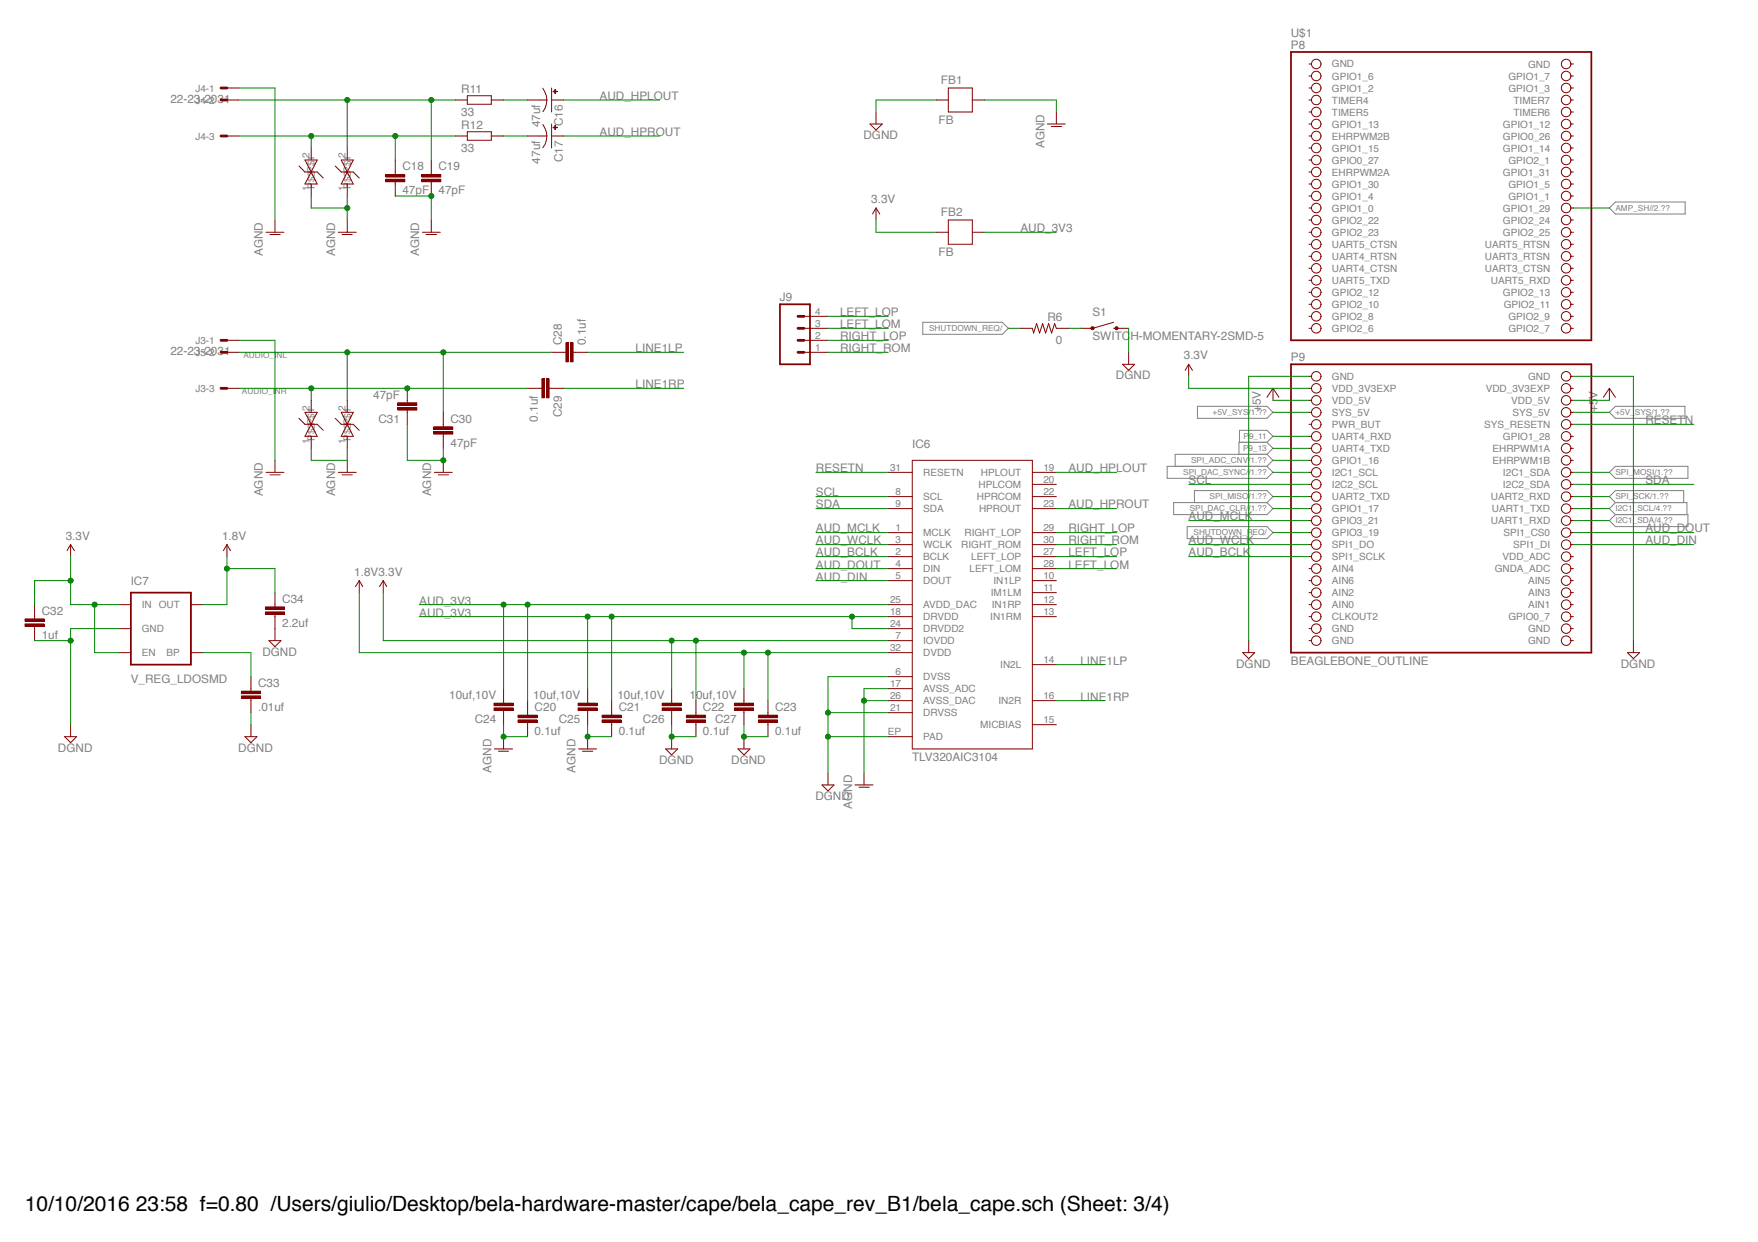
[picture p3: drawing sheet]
<svg xmlns="http://www.w3.org/2000/svg" width="297mm" height="210mm" viewBox="0 0 297 210" stroke-linecap="round" stroke-linejoin="round" font-family="sans-serif">
<g fill="none" stroke="#808080" stroke-width=".17">
<path d="M272.9 34.1h11.8v2.1h-11.8l-1-1zM155.9 54.5h13.5l1 1-1 1h-13.5zM197.2 78.8h16.9l1 1-1 1h-16.9zM202.3 68.7h11.8l1 1-1 1h-11.8zM209.4 74.8v-2.1h4.7l1 1-1 1.1M214.1 76.8l1 1-1 1M214.1 76.8h-15.5v2M214.1 74.8h-4.8v2M214.1 74.8l1 1-1 1M271.9 79.8l1-1h12.3v2h-12.3zM271.9 69.7l1-1h11.8v2h-11.8zM198.3 84.9h15.8l1 1.1-1 1h-15.8z"/>
<path d="M200.6 89h13.5l1 1-1 1h-13.5zM201.8 84.9v-2h12.3l1 1-1 1M272.9 84.9l-1-1 1-1h11.6v2M272.9 84.9h12.1v2.1M272.9 87h12.3v2h-12.3l-1-1zM272.9 84.9l-1 1.1 1 1"/>
</g>
<path d="M91.2 16.9h1.2M91.7 14.9l.6 1.3 .1 .7M92.4 16.9l-.3 1.4-.4 .6M93.2 14.9v4" fill="none" stroke="#820000" stroke-width=".17"/>
<path d="M93.7 15.1l.1 .7z" fill="#820000"/>
<path d="M93.7 15.1l.1 .7z" fill="none" stroke="#820000" stroke-width=".17"/>
<path d="M93.4 15.4l.7 .1z" fill="#820000"/>
<path d="M89.1 16.9h2.1M93.2 16.9h2M93.5 15.4l.6 .1zM91.2 23h1.2M91.7 21l.6 1.3 .1 .7M92.4 23l-.3 1.4-.4 .6M93.2 21v4" fill="none" stroke="#820000" stroke-width=".17"/>
<path d="M93.7 21.2l.1 .7z" fill="#820000"/>
<path d="M93.7 21.2l.1 .7z" fill="none" stroke="#820000" stroke-width=".17"/>
<path d="M93.4 21.5l.7 .1z" fill="#820000"/>
<g fill="none" stroke="#820000" stroke-width=".17">
<path d="M38.3 16.9h2.1M38.3 14.9h2.1M76.9 16.9h2.1M79 16.2h4v1.4h-4zM83 16.9h2.1M148 18.9v2.1M158.2 16.9h2M160.2 14.9h4.1v4h-4.1zM164.3 16.9h2M178.5 18.9v2.1M221.2 16.9h.4M221.2 10.8h.4"/>
<path d="M221.2 12.8h.4M221.2 14.9h.4M221.2 18.9h.4M265.4 16.9h.4M265.4 10.8h.4M265.4 12.8h.4M265.4 14.9h.4M265.4 18.9h.4M38.3 23h2.1M44.9 39.3h3.1M45.6 39.6h1.7M46.5 37.2v2.1"/>
<path d="M50.5 28.1l1 1h2.1l1 1M51.5 27h2.1l-2.1 4.1h2.1zM52.6 25v2M52.6 31.1v2M56.6 28.1l1.1 1h2l1 1M57.1 39.3h3.1M57.7 27h2l-2 4.1h2zM57.8 39.6h1.7M58.7 25v2M58.7 31.1v2M58.7 37.2v2.1M65.2 30.3h3.2v.4h-3.2z"/>
<path d="M65.2 29.5h3.2v.4h-3.2zM66.8 27v2.5M66.8 30.7v2.4M71.3 30.3h3.2v.4h-3.2zM71.3 29.5h3.2v.4h-3.2zM71.4 39.3h3M72 39.6h1.8M72.9 27v2.5M72.9 30.7v2.4M72.9 37.2v2.1M76.9 23h2.1M79 22.3h4v1.4h-4z"/>
<path d="M83 23h2.1M89.1 23h2.1M93.2 23h2M93.5 21.5l.6 .1zM147 21h2.1l-1.1 1zM148 35.2v2M148 35.2l.6 1M148 35.2l-.6 1M158.2 39.3h2M160.2 37.2h4.1v4.1h-4.1zM164.3 39.3h2M177 21h3"/>
<path d="M177.6 21.4h1.8M221.2 23h.4M221.2 39.3h.4M221.2 21h.4M221.2 25h.4M221.2 27h.4M221.2 29.1h.4M221.2 31.1h.4M221.2 33.1h.4M221.2 35.2h.4M221.2 37.2h.4M265.4 23h.4"/>
<path d="M265.4 39.3h.4M265.4 21h.4M265.4 25h.4M265.4 27h.4M265.4 29.1h.4M265.4 31.1h.4M265.4 33.1h.4M265.4 35.2h.4M265.4 37.2h.4M38.3 59.5h2.1M38.3 57.5h2.1M93.2 59.5h2.4"/>
<path d="M95.6 57.9h.4v3.2h-.4zM96.4 57.9h.4v3.2h-.4zM96.8 59.5h2.5M135.8 53.5h4.1M135.8 55.5h4.1M135.8 59.5h4.1M135.8 57.5h4.1M188.2 55.5h.5M188.2 54.5l-3.6 1M221.2 41.3h.4M221.2 43.3h.4M221.2 45.3h.4"/>
<path d="M221.2 47.4h.4M221.2 49.4h.4M221.2 51.4h.4M221.2 53.5h.4M221.2 55.5h.4M265.4 41.3h.4M265.4 43.3h.4M265.4 45.3h.4M265.4 47.4h.4M265.4 49.4h.4M265.4 51.4h.4M265.4 53.5h.4"/>
<path d="M265.4 55.5h.4M38.3 65.6h2.1M44.9 79.8h3.1M46.5 77.8v2M50.5 70.7l1 1h2.1l1 1M51.5 69.7h2.1l-2.1 4h2.1zM52.6 67.7v2M52.6 73.7v2.1M56.6 70.7l1.1 1h2l1 1M57.1 79.8h3.1M57.7 69.7h2l-2 4h2zM58.7 67.7v2"/>
<path d="M58.7 73.7v2.1M58.7 77.8v2M67.2 68.1h3.2v.4h-3.2zM67.2 68.9h3.2v.4h-3.2zM68.8 65.6v2.5M68.8 69.3v2.4M73.3 72.9h3.2v.5h-3.2zM73.3 72.1h3.2v.5h-3.2zM73.4 79.8h3M74.9 69.7v2.4M74.9 73.4v2.4M74.9 77.8v2"/>
<path d="M89.1 65.6h2.5M91.6 64h.4v3.2h-.4zM92.4 64h.4v3.2h-.4zM92.8 65.6h2.4M150.1 79.8h4M154.1 77.8h20.3v48.8h-20.3zM174.4 79.8h4.1M200.8 61.6l.7 1M200.8 61.6l-.5 1M200.8 61.6v2M215.1 65.6l1 1.5M215.1 65.6l-1 1.5"/>
<path d="M215.1 65.6v2.1M221.2 63.6h.4M221.2 65.6h.4M221.2 67.7h.4M221.2 69.7h.4M221.2 71.7h.4M221.2 73.7h.4M221.2 75.8h.4M221.2 77.8h.4M221.2 79.8h.4M265.4 63.6h.4M265.4 65.6h.4"/>
<path d="M265.4 67.7h.4M265.4 69.7h.4M265.4 71.7h.4M265.4 73.7h.4M265.4 75.8h.4M265.4 77.8h.4M265.4 79.8h.4M271.9 65.6l1 1.5M271.9 65.6l-1 1.5M271.9 65.6v2.1M11.9 92l.7 1.1M11.9 92l-.6 1.1"/>
<path d="M11.9 92v2.1M38.3 92l.6 1.1M38.3 92l-.5 1.1M38.3 92v2.1M45.6 80.3h1.7M57.8 80.3h1.7M60.7 98.1l.6 1M60.7 98.1l-.6 1M60.7 98.1v2.1M64.8 98.1l.5 1M64.8 98.1l-.7 1M64.8 98.1v2.1"/>
<path d="M74.1 80.3h1.7M150.1 83.9h4M150.1 86h4M150.1 90h4M150.1 92h4M150.1 94.1h4M150.1 96.1h4M150.1 98.1h4M174.4 81.9h4.1M174.4 83.9h4.1M174.4 86h4.1M174.4 90h4.1"/>
<path d="M174.4 92h4.1M174.4 94.1h4.1M174.4 96.1h4.1M174.4 98.1h4.1M221.2 81.9h.4M221.2 83.9h.4M221.2 86h.4M221.2 88h.4M221.2 90h.4M221.2 92h.4M221.2 94.1h.4M221.2 96.1h.4"/>
<path d="M221.2 98.1h.4M265.4 81.9h.4M265.4 83.9h.4M265.4 86h.4M265.4 88h.4M265.4 90h.4M265.4 92h.4M265.4 94.1h.4M265.4 96.1h.4M265.4 98.1h.4M4.2 105.4h3.2v.5h-3.2zM4.2 104.6h3.2v.4h-3.2z"/>
<path d="M5.8 102.2v2.4M5.8 105.8v2.5M20 102.2h2.1M20 106.2h2.1M20 110.3h2.1M32.3 102.2h2M32.3 110.3h2M40.8 117.6h3.2v.4h-3.2zM40.8 116.8h3.2v.4h-3.2zM42.4 114.4v2.4M42.4 118v2.4M44.9 103.4h3.2v.4h-3.2z"/>
<path d="M44.9 102.6h3.2v.4h-3.2zM45.4 108.3h2.1l-1 1zM46.5 100.2v2.4M46.5 103.8v4.5M83.5 118.8h3.2v.5h-3.2zM83.5 119.6h3.2v.5h-3.2zM85.1 116.4v2.4M89.1 118.4v2.5M97.7 118.8h3.2v.5h-3.2zM97.7 119.6h3.2v.5h-3.2zM99.3 116.4v2.4M103.3 118.4v2.5"/>
<path d="M111.9 118.8h3.2v.5h-3.2zM111.9 119.6h3.2v.5h-3.2zM113.5 116.4v2.4M117.6 118.4v2.5M124.1 118.8h3.2v.5h-3.2zM124.1 119.6h3.2v.5h-3.2zM125.7 116.4v2.4M129.8 118.4v2.5M150.1 102.2h4M150.1 104.2h4M150.1 106.2h4M150.1 108.3h4"/>
<path d="M150.1 110.3h4M150.1 114.4h4M150.1 116.4h4M150.1 118.4h4M174.4 100.2h4.1M174.4 102.2h4.1M174.4 104.2h4.1M174.4 118.4h4.1M174.4 112.3h4.1M210 110.3h2l-1 1zM211 108.3v2M221.2 100.2h.4"/>
<path d="M221.2 102.2h.4M221.2 104.2h.4M221.2 106.2h.4M221.2 108.3h.4M265.4 100.2h.4M265.4 102.2h.4M265.4 104.2h.4M265.4 106.2h.4M265.4 108.3h.4M275 110.3h2l-1 1zM276 108.3v2M10.9 124.5h2l-1 1z"/>
<path d="M11.9 122.5v2M41.4 124.5h2l-1 1zM42.4 122.5v2M83.5 126.6h3.1M84.2 127h1.7M85.1 120.1v2.4M85.1 124.5v2.1M87.5 121.7h3.2v.4h-3.2zM87.5 120.9h3.2v.4h-3.2zM89.1 122.1v2.4M97.8 126.6h3M98.4 127h1.8"/>
<path d="M99.3 120.1v2.4M99.3 124.5v2.1M101.7 121.7h3.2v.4h-3.2zM101.7 120.9h3.2v.4h-3.2zM103.3 122.1v2.4M112.5 126.6h2l-1 1zM113.5 120.1v2.4M113.5 124.5v2.1M116 121.7h3.2v.4h-3.2zM116 120.9h3.2v.4h-3.2zM117.6 122.1v2.4M124.7 126.6h2l-1 1z"/>
<path d="M125.7 120.1v2.4M125.7 124.5v2.1M128.2 121.7h3.2v.4h-3.2zM128.2 120.9h3.2v.4h-3.2zM129.8 122.1v2.4M138.9 132.7h2l-1 1zM139.9 130.6v2.1M144.5 132.7h3M145.1 133h1.8M146 130.6v2.1M150.1 124.5h4M150.1 120.4h4"/>
<path d="M174.4 122.5h4.1"/>
<circle cx="222.4" cy="14.9" r=".8"/>
<circle cx="222.4" cy="16.9" r=".8"/>
<circle cx="222.4" cy="18.9" r=".8"/>
<circle cx="222.4" cy="12.8" r=".8"/>
<circle cx="222.4" cy="10.8" r=".8"/>
<circle cx="264.6" cy="14.9" r=".8"/>
<circle cx="264.6" cy="18.9" r=".8"/>
<circle cx="264.6" cy="16.9" r=".8"/>
<circle cx="264.6" cy="12.8" r=".8"/>
<circle cx="264.6" cy="10.8" r=".8"/>
<circle cx="222.4" cy="33.1" r=".8"/>
<circle cx="222.4" cy="39.3" r=".8"/>
<circle cx="222.4" cy="35.2" r=".8"/>
<circle cx="222.4" cy="29.1" r=".8"/>
<circle cx="222.4" cy="31.1" r=".8"/>
<circle cx="222.4" cy="37.2" r=".8"/>
<circle cx="222.4" cy="23" r=".8"/>
<circle cx="222.4" cy="21" r=".8"/>
<circle cx="222.4" cy="25" r=".8"/>
<circle cx="222.4" cy="27" r=".8"/>
<circle cx="264.6" cy="33.1" r=".8"/>
<circle cx="264.6" cy="39.3" r=".8"/>
<circle cx="264.6" cy="35.2" r=".8"/>
<circle cx="264.6" cy="29.1" r=".8"/>
<circle cx="264.6" cy="31.1" r=".8"/>
<circle cx="264.6" cy="37.2" r=".8"/>
<circle cx="264.6" cy="23" r=".8"/>
<circle cx="264.6" cy="21" r=".8"/>
<circle cx="264.6" cy="25" r=".8"/>
<circle cx="264.6" cy="27" r=".8"/>
<circle cx="222.4" cy="45.3" r=".8"/>
<circle cx="222.4" cy="47.4" r=".8"/>
<circle cx="222.4" cy="51.4" r=".8"/>
<circle cx="222.4" cy="43.3" r=".8"/>
<circle cx="222.4" cy="49.4" r=".8"/>
<circle cx="222.4" cy="53.5" r=".8"/>
<circle cx="222.4" cy="55.5" r=".8"/>
<circle cx="222.4" cy="41.3" r=".8"/>
<circle cx="264.6" cy="55.5" r=".8"/>
<circle cx="264.6" cy="49.4" r=".8"/>
<circle cx="264.6" cy="53.5" r=".8"/>
<circle cx="264.6" cy="43.3" r=".8"/>
<circle cx="264.6" cy="45.3" r=".8"/>
<circle cx="264.6" cy="47.4" r=".8"/>
<circle cx="264.6" cy="51.4" r=".8"/>
<circle cx="264.6" cy="41.3" r=".8"/>
<circle cx="222.4" cy="75.8" r=".8"/>
<circle cx="222.4" cy="79.8" r=".8"/>
<circle cx="222.4" cy="65.6" r=".8"/>
<circle cx="222.4" cy="77.8" r=".8"/>
<circle cx="222.4" cy="73.7" r=".8"/>
<circle cx="222.4" cy="63.6" r=".8"/>
<circle cx="222.4" cy="67.7" r=".8"/>
<circle cx="222.4" cy="69.7" r=".8"/>
<circle cx="222.4" cy="71.7" r=".8"/>
<circle cx="264.6" cy="79.8" r=".8"/>
<circle cx="264.6" cy="65.6" r=".8"/>
<circle cx="264.6" cy="73.7" r=".8"/>
<circle cx="264.6" cy="67.7" r=".8"/>
<circle cx="264.6" cy="71.7" r=".8"/>
<circle cx="264.6" cy="75.8" r=".8"/>
<circle cx="264.6" cy="63.6" r=".8"/>
<circle cx="264.6" cy="69.7" r=".8"/>
<circle cx="264.6" cy="77.8" r=".8"/>
<circle cx="222.4" cy="81.9" r=".8"/>
<circle cx="222.4" cy="86" r=".8"/>
<circle cx="222.4" cy="83.9" r=".8"/>
<circle cx="222.4" cy="96.1" r=".8"/>
<circle cx="222.4" cy="90" r=".8"/>
<circle cx="222.4" cy="98.1" r=".8"/>
<circle cx="222.4" cy="92" r=".8"/>
<circle cx="222.4" cy="94.1" r=".8"/>
<circle cx="222.4" cy="88" r=".8"/>
<circle cx="264.6" cy="81.9" r=".8"/>
<circle cx="264.6" cy="83.9" r=".8"/>
<circle cx="264.6" cy="86" r=".8"/>
<circle cx="264.6" cy="98.1" r=".8"/>
<circle cx="264.6" cy="90" r=".8"/>
<circle cx="264.6" cy="96.1" r=".8"/>
<circle cx="264.6" cy="92" r=".8"/>
<circle cx="264.6" cy="88" r=".8"/>
<circle cx="264.6" cy="94.1" r=".8"/>
<circle cx="222.4" cy="100.2" r=".8"/>
<circle cx="222.4" cy="102.2" r=".8"/>
<circle cx="222.4" cy="106.2" r=".8"/>
<circle cx="222.4" cy="108.3" r=".8"/>
<circle cx="222.4" cy="104.2" r=".8"/>
<circle cx="264.6" cy="100.2" r=".8"/>
<circle cx="264.6" cy="102.2" r=".8"/>
<circle cx="264.6" cy="106.2" r=".8"/>
<circle cx="264.6" cy="108.3" r=".8"/>
<circle cx="264.6" cy="104.2" r=".8"/>
</g>
<g fill="none" stroke="#820000" stroke-width=".42">
<path d="M65.2 30.5h3.2M65.2 29.7h3.2M71.3 30.5h3.2M71.3 29.7h3.2M95.8 57.9v3.2M96.6 57.9v3.2M67.2 68.3h3.2M67.2 69.1h3.2M73.3 73.1h3.2M73.3 72.3h3.2M91.8 64v3.2M92.6 64v3.2"/>
<path d="M4.2 105.6h3.2M4.2 104.8h3.2M40.8 117.8h3.2M40.8 117h3.2M44.8 103.6h3.3M44.8 102.8h3.3M83.5 119h3.2M83.5 119.8h3.2M97.7 119h3.2M97.7 119.8h3.2M111.9 119h3.2M111.9 119.8h3.2"/>
<path d="M124.1 119h3.2M124.1 119.8h3.2M87.5 121.9h3.2M87.5 121.1h3.2M101.7 121.9h3.2M101.7 121.1h3.2M116 121.9h3.2M116 121.1h3.2M128.1 121.9h3.3M128.1 121.1h3.3"/>
</g>
<path d="M218.1 8.8h50.8v48.7h-50.8zM131.8 51.4h5.1v10.2h-5.1zM218.1 61.6h50.8v48.7h-50.8zM22.1 100.2h10.2v12.1h-10.2z" fill="none" stroke="#820000" stroke-width=".3"/>
<path d="M37.3 14.9h1M37.3 16.9h1M37.3 23h1M37.3 57.5h1M37.3 59.5h1M134.8 55.5h1M134.8 57.5h1M134.8 59.5h1M134.8 53.5h1M37.3 65.6h1" fill="none" stroke="#820000" stroke-width=".46"/>
<path d="M184.4 55.3h.4l.1 .2-.1 .1-.2 .1-.2-.1-.1-.1z" fill-rule="evenodd" fill="#820000"/>
<path d="M184.4 55.3h.4l.1 .2-.1 .2h-.2h-.2l-.1-.2z" fill="none" stroke="#820000" stroke-width=".17"/>
<path d="M188.5 55.3h.3l.1 .2-.1 .1-.1 .1-.2-.1z" fill-rule="evenodd" fill="#820000"/>
<path d="M172.4 55.5h2l.2 .8 .5-1.6 .6 1.6 .5-1.6 .5 1.6 .5-1.6 .5 1.6 .5-1.6 .3 .8h2.1M182.6 55.5h2M188.5 55.3h.3l.1 .2-.1 .2h-.1h-.2zM188.7 55.5h2M190.7 59.5v2.1M189.7 61.6h2l-1 1z" fill="none" stroke="#820000" stroke-width=".17"/>
<path d="M40.4 16.9h36.5M72.9 16.9v10.1" fill="none" stroke="#008100" stroke-width=".17"/>
<circle cx="72.9" cy="16.9" r=".42" fill="#008100"/>
<g fill="none" stroke="#008100" stroke-width=".17">
<path d="M58.7 16.9v8.1"/>
<circle cx="72.9" cy="16.9" r=".42"/>
</g>
<circle cx="58.7" cy="16.9" r=".42" fill="#008100"/>
<g fill="none" stroke="#008100" stroke-width=".17">
<path d="M85.1 16.9h4M95.2 16.9h16.3M85.1 23h4M95.2 23h16.3M178.5 79.8h10.2M178.5 86h10.2M146 118.4h4.1M150.1 116.4h-4.1v14.2"/>
<circle cx="58.7" cy="16.9" r=".42"/>
</g>
<circle cx="146" cy="118.4" r=".42" fill="#008100"/>
<g fill="none" stroke="#008100" stroke-width=".17">
<path d="M66.8 33.1h6.1v4.1"/>
<circle cx="146" cy="118.4" r=".42"/>
</g>
<circle cx="72.9" cy="33.1" r=".42" fill="#008100"/>
<g fill="none" stroke="#008100" stroke-width=".17">
<path d="M99.3 122.5v2h4"/>
<circle cx="72.9" cy="33.1" r=".42"/>
</g>
<circle cx="99.3" cy="124.5" r=".42" fill="#008100"/>
<g fill="none" stroke="#008100" stroke-width=".17">
<path d="M85.1 122.5v2h4"/>
<circle cx="99.3" cy="124.5" r=".42"/>
</g>
<circle cx="85.1" cy="124.5" r=".42" fill="#008100"/>
<g fill="none" stroke="#008100" stroke-width=".17">
<path d="M40.4 14.9h6.1v22.3M166.3 16.9h12.2v2M40.4 57.5h6.1v20.3M68.8 71.7v6.1h6.1v-2"/>
<circle cx="85.1" cy="124.5" r=".42"/>
</g>
<circle cx="74.9" cy="77.8" r=".42" fill="#008100"/>
<g fill="none" stroke="#008100" stroke-width=".17">
<path d="M52.6 33.1v2.1h6.1M58.7 33.1v4.1M52.6 75.8v2h6.1v-2"/>
<circle cx="74.9" cy="77.8" r=".42"/>
</g>
<circle cx="58.7" cy="35.1" r=".42" fill="#008100"/>
<g fill="none" stroke="#008100" stroke-width=".17">
<path d="M150.1 114.4h-10.2v16.2M139.9 120.4h10.2M139.9 124.5h10.2"/>
<circle cx="58.7" cy="35.2" r=".42"/>
</g>
<circle cx="139.9" cy="120.4" r=".42" fill="#008100"/>
<circle cx="139.9" cy="120.4" r=".42" fill="none" stroke="#008100" stroke-width=".17"/>
<circle cx="139.9" cy="124.5" r=".42" fill="#008100"/>
<g fill="none" stroke="#008100" stroke-width=".17">
<path d="M125.7 122.5v2h4.1"/>
<circle cx="139.9" cy="124.5" r=".42"/>
</g>
<circle cx="125.7" cy="124.5" r=".42" fill="#008100"/>
<g fill="none" stroke="#008100" stroke-width=".17">
<path d="M113.5 122.5v2h4.1"/>
<circle cx="125.7" cy="124.5" r=".42"/>
</g>
<circle cx="113.5" cy="124.5" r=".42" fill="#008100"/>
<g fill="none" stroke="#008100" stroke-width=".17">
<path d="M158.2 16.9h-10.2v2M221.2 63.6h-10.2v44.7M265.8 63.6h10.2v44.7M5.8 108.3h6.1M20 106.2h-8.1v16.3"/>
<circle cx="113.5" cy="124.5" r=".42"/>
</g>
<circle cx="11.9" cy="108.3" r=".42" fill="#008100"/>
<g fill="none" stroke="#008100" stroke-width=".17">
<path d="M148 37.2v2.1h10.2M190.7 55.5v4M200.8 63.6v2h20.4M137.9 83.9h12.2M137.9 86h12.2M137.9 90h12.2M137.9 92h12.2M137.9 94.1h12.2M137.9 98.1h12.2M137.9 96.1h12.2M200.8 81.9h20.4M200.8 88h20.4"/>
<path d="M200.8 92h20.4M200.8 94.1h20.4M265.8 81.9h20.4M265.8 90h20.4M265.8 92h20.4M64.8 100.2v8.1h85.3M113.5 108.3v8.1M117.6 108.3v10.1M42.4 120.4v2.1"/>
<circle cx="11.9" cy="108.3" r=".42"/>
</g>
<circle cx="113.5" cy="108.3" r=".42" fill="#008100"/>
<circle cx="113.5" cy="108.3" r=".42" fill="none" stroke="#008100" stroke-width=".17"/>
<circle cx="117.6" cy="108.3" r=".42" fill="#008100"/>
<g fill="none" stroke="#008100" stroke-width=".17">
<path d="M11.9 94.1v8.1h8.1M11.9 98.1h-6.1v4.1"/>
<circle cx="117.6" cy="108.3" r=".42"/>
</g>
<circle cx="11.9" cy="98.1" r=".42" fill="#008100"/>
<g fill="none" stroke="#008100" stroke-width=".17">
<path d="M16 102.2v8.1h4"/>
<circle cx="11.9" cy="98.1" r=".42"/>
</g>
<circle cx="16" cy="102.2" r=".42" fill="#008100"/>
<g fill="none" stroke="#008100" stroke-width=".17">
<path d="M166.3 39.3h12.2M150.1 102.2h-61v16.2"/>
<circle cx="16" cy="102.2" r=".42"/>
</g>
<circle cx="89.1" cy="102.2" r=".42" fill="#008100"/>
<g fill="none" stroke="#008100" stroke-width=".17">
<path d="M89.1 102.2h-4v14.2"/>
<circle cx="89.1" cy="102.2" r=".42"/>
</g>
<circle cx="85.1" cy="102.2" r=".42" fill="#008100"/>
<g fill="none" stroke="#008100" stroke-width=".17">
<path d="M70.8 102.2h14.3M70.8 104.2h79.3M99.3 104.2v12.2M103.3 104.2v14.2M144 104.2v2h6.1"/>
<circle cx="85.1" cy="102.2" r=".42"/>
</g>
<circle cx="99.3" cy="104.2" r=".42" fill="#008100"/>
<circle cx="99.3" cy="104.2" r=".42" fill="none" stroke="#008100" stroke-width=".17"/>
<circle cx="103.3" cy="104.2" r=".42" fill="#008100"/>
<circle cx="103.3" cy="104.2" r=".42" fill="none" stroke="#008100" stroke-width=".17"/>
<circle cx="143.9" cy="104.2" r=".42" fill="#008100"/>
<g fill="none" stroke="#008100" stroke-width=".17">
<path d="M40.4 23h36.5M66.8 23v4"/>
<circle cx="144" cy="104.2" r=".42"/>
</g>
<circle cx="66.8" cy="23" r=".42" fill="#008100"/>
<g fill="none" stroke="#008100" stroke-width=".17">
<path d="M52.6 23v2"/>
<circle cx="66.8" cy="23" r=".42"/>
</g>
<circle cx="52.6" cy="23" r=".42" fill="#008100"/>
<g fill="none" stroke="#008100" stroke-width=".17">
<path d="M40.4 65.6h48.7M52.6 65.6v2.1"/>
<circle cx="52.6" cy="23" r=".42"/>
</g>
<circle cx="52.6" cy="65.6" r=".42" fill="#008100"/>
<circle cx="52.6" cy="65.6" r=".42" fill="none" stroke="#008100" stroke-width=".17"/>
<circle cx="68.8" cy="65.6" r=".42" fill="#008100"/>
<g fill="none" stroke="#008100" stroke-width=".17">
<path d="M40.4 59.5h52.8M58.7 59.5v8.2M74.9 59.5v10.2"/>
<circle cx="68.8" cy="65.6" r=".42"/>
</g>
<circle cx="58.7" cy="59.5" r=".42" fill="#008100"/>
<circle cx="58.7" cy="59.5" r=".42" fill="none" stroke="#008100" stroke-width=".17"/>
<circle cx="74.9" cy="59.5" r=".42" fill="#008100"/>
<g fill="none" stroke="#008100" stroke-width=".17">
<path d="M99.3 59.5h16.2M95.2 65.6h20.3M38.3 94.1v8.1h-4M38.3 96.1h8.2v4.1M178.5 118.4h8.1M178.5 112.3h8.1"/>
<circle cx="74.9" cy="59.5" r=".42"/>
</g>
<circle cx="38.3" cy="96.1" r=".42" fill="#008100"/>
<g fill="none" stroke="#008100" stroke-width=".17">
<path d="M60.7 110.3h89.4M125.7 110.3v6.1M129.8 110.3v8.1"/>
<circle cx="38.3" cy="96.1" r=".42"/>
</g>
<circle cx="125.7" cy="110.3" r=".42" fill="#008100"/>
<circle cx="125.7" cy="110.3" r=".42" fill="none" stroke="#008100" stroke-width=".17"/>
<circle cx="129.7" cy="110.3" r=".42" fill="#008100"/>
<g fill="none" stroke="#008100" stroke-width=".17">
<path d="M265.8 35.2h6.1M139.9 57.5h10.2M139.9 59.5h10.2M139.9 53.5h10.2M139.9 55.5h10.2M170.4 55.5h2M180.6 55.5h2M137.9 79.8h12.2M215.1 79.8h6.1M215.1 67.7h6.1M215.1 77.8h6.1M215.1 73.7h6.1"/>
<path d="M215.1 75.8h6.1M215.1 69.7h6.1M265.8 71.7h20.4M265.8 79.8h6.1M265.8 67.7h6.1M265.8 69.7h6.1M178.5 90h10.2M178.5 92h10.2M178.5 94.1h10.2M178.5 96.1h10.2M215.1 90h6.1M215.1 83.9h6.1"/>
<path d="M215.1 86h6.1M265.8 83.9h6.1M265.8 86h6.1M265.8 88h6.1M34.3 110.3h8.1v4.1M60.7 100.2v10.1"/>
<circle cx="129.8" cy="110.3" r=".42"/>
</g>
<text font-size="3.6" x="4.2" y="204.7">10/10/2016 23:58 f=0.80 /Users/giulio/Desktop/bela-hardware-master/cape/bela_cape_rev_B1/bela_cape.sch (Sheet: 3/4)</text>
<g font-size="2" fill="#808080">
<text x="218.1" y="6.2">U$1</text>
<text x="218.1" y="8.3">P8</text>
<text x="28.8" y="17.4">22-23-2031</text>
<text x="77.9" y="15.7">R11</text>
<text x="101.3" y="16.9">AUD_HPLOUT</text>
<text x="159" y="14.2">FB1</text>
<text x="77.9" y="19.5">33</text>
<text x="77.9" y="21.8">R12</text>
<text x="91.3" y="21.5" transform="rotate(-90 91.3 21.5)">47uf</text>
<text x="95.1" y="21.3" transform="rotate(-90 95.1 21.3)">C16</text>
<text x="101.3" y="23">AUD_HPROUT</text>
<text x="145.9" y="23.5">DGND</text>
<text x="158.6" y="21">FB</text>
<text x="68" y="28.8">C18</text>
<text x="74.1" y="28.8">C19</text>
<text x="77.9" y="25.6">33</text>
<text x="91.3" y="27.6" transform="rotate(-90 91.3 27.6)">47uf</text>
<text x="95.1" y="27.4" transform="rotate(-90 95.1 27.4)">C17</text>
<text x="176.5" y="25" transform="rotate(-90 176.5 25)">AGND</text>
<text x="68" y="32.8">47pF</text>
<text x="74.1" y="32.8">47pF</text>
<text x="147.2" y="34.4">3.3V</text>
<text x="159" y="36.6">FB2</text>
<text x="172.4" y="39.2">AUD_3V3</text>
<text x="44.4" y="43.3" transform="rotate(-90 44.4 43.3)">AGND</text>
<text x="56.6" y="43.3" transform="rotate(-90 56.6 43.3)">AGND</text>
<text x="70.8" y="43.3" transform="rotate(-90 70.8 43.3)">AGND</text>
<text x="158.6" y="43.3">FB</text>
<text x="131.8" y="50.8">J9</text>
<text x="141.9" y="53.4">LEFT_LOP</text>
<text x="184.6" y="53.4">S1</text>
<text x="94.9" y="58.3" transform="rotate(-90 94.9 58.3)">C28</text>
<text x="99" y="58.3" transform="rotate(-90 99 58.3)">0.1uf</text>
<text x="107.4" y="59.5">LINE1LP</text>
<text x="141.9" y="57.5">RIGHT_LOP</text>
<text x="141.9" y="59.5">RIGHT_ROM</text>
<text x="141.9" y="55.5">LEFT_LOM</text>
<text x="177" y="54.3">R6</text>
<text x="178.4" y="58.1">0</text>
<text x="184.6" y="57.5">SWITCH-MOMENTARY-2SMD-5</text>
<text x="28.8" y="60.1">22-23-2031</text>
<text x="107.4" y="65.6">LINE1RP</text>
<text x="188.5" y="64.1">DGND</text>
<text x="200" y="60.7">3.3V</text>
<text x="218.1" y="61.1">P9</text>
<text x="63.1" y="67.4">47pF</text>
<text x="64" y="71.4">C31</text>
<text x="76.1" y="71.4">C30</text>
<text x="90.9" y="71.2" transform="rotate(-90 90.9 71.2)">0.1uf</text>
<text x="94.9" y="70.5" transform="rotate(-90 94.9 70.5)">C29</text>
<text x="213" y="69.7" transform="rotate(-90 213 69.7)">+5V</text>
<text x="269.9" y="69.7" transform="rotate(-90 269.9 69.7)">+5V</text>
<text x="278" y="71.7">RESETN</text>
<text x="76.1" y="75.5">47pF</text>
<text x="154.1" y="75.8">IC6</text>
<text x="44.4" y="83.9" transform="rotate(-90 44.4 83.9)">AGND</text>
<text x="56.6" y="83.9" transform="rotate(-90 56.6 83.9)">AGND</text>
<text x="72.9" y="83.9" transform="rotate(-90 72.9 83.9)">AGND</text>
<text x="137.9" y="83.9">SCL</text>
<text x="137.9" y="79.8">RESETN</text>
<text x="180.5" y="79.8">AUD_HPLOUT</text>
<text x="200.8" y="81.9">SCL</text>
<text x="278" y="81.9">SDA</text>
<text x="137.9" y="85.9">SDA</text>
<text x="137.9" y="90">AUD_MCLK</text>
<text x="180.5" y="85.9">AUD_HPROUT</text>
<text x="180.5" y="90">RIGHT_LOP</text>
<text x="200.8" y="88">AUD_MCLK</text>
<text x="278" y="90">AUD_DOUT</text>
<text x="11.1" y="91.2">3.3V</text>
<text x="37.5" y="91.2">1.8V</text>
<text x="137.9" y="92">AUD_WCLK</text>
<text x="137.9" y="94.1">AUD_BCLK</text>
<text x="180.5" y="92">RIGHT_ROM</text>
<text x="180.5" y="94.1">LEFT_LOP</text>
<text x="200.8" y="92">AUD_WCLK</text>
<text x="200.8" y="94.1">AUD_BCLK</text>
<text x="278" y="92">AUD_DIN</text>
<text x="22.1" y="98.9">IC7</text>
<text x="47.7" y="101.9">C34</text>
<text x="59.9" y="97.3">1.8V3.3V</text>
<text x="137.9" y="98.1">AUD_DIN</text>
<text x="137.9" y="96.1">AUD_DOUT</text>
<text x="180.5" y="96.1">LEFT_LOM</text>
<text x="7.1" y="108">1uf</text>
<text x="7.1" y="103.9">C32</text>
<text x="47.7" y="105.9">2.2uf</text>
<text x="70.8" y="102.2">AUD_3V3</text>
<text x="70.8" y="104.2">AUD_3V3</text>
<text x="44.3" y="110.8">DGND</text>
<text x="182.6" y="112.3">LINE1LP</text>
<text x="208.9" y="112.8">DGND</text>
<text x="218.1" y="112.3">BEAGLEBONE_OUTLINE</text>
<text x="273.9" y="112.8">DGND</text>
<text x="22.1" y="115.4">V_REG_LDOSMD</text>
<text x="43.6" y="116.1">C33</text>
<text x="75.9" y="118.1">10uf,10V</text>
<text x="90.1" y="118.1">10uf,10V</text>
<text x="104.3" y="118.1">10uf,10V</text>
<text x="116.5" y="118.1">10uf,10V</text>
<text x="182.6" y="118.4">LINE1RP</text>
<text x="43.6" y="120.1">.01uf</text>
<text x="80.2" y="122.2">C24</text>
<text x="90.3" y="124.2">0.1uf</text>
<text x="90.3" y="120.1">C20</text>
<text x="94.4" y="122.2">C25</text>
<text x="104.6" y="124.2">0.1uf</text>
<text x="104.6" y="120.1">C21</text>
<text x="108.6" y="122.2">C26</text>
<text x="118.8" y="124.2">0.1uf</text>
<text x="118.8" y="120.1">C22</text>
<text x="120.8" y="122.2">C27</text>
<text x="131" y="124.2">0.1uf</text>
<text x="131" y="120.1">C23</text>
<text x="9.8" y="127">DGND</text>
<text x="40.3" y="127">DGND</text>
<text x="83" y="130.6" transform="rotate(-90 83 130.6)">AGND</text>
<text x="97.2" y="130.6" transform="rotate(-90 97.2 130.6)">AGND</text>
<text x="111.4" y="129.1">DGND</text>
<text x="123.5" y="129.1">DGND</text>
<text x="154.1" y="128.6">TLV320AIC3104</text>
<text x="137.8" y="135.2">DGND</text>
<text x="144" y="136.7" transform="rotate(-90 144 136.7)">AGND</text>
</g>
<g font-size="1.7" fill="#808080">
<text x="225.1" y="11.4">GND</text>
<text x="258.2" y="11.4">GND</text>
<text x="33" y="15.5">J4-1</text>
<text x="33" y="17.5">J4-2</text>
<text x="225.1" y="13.4">GPIO1_6</text>
<text x="225.1" y="15.5">GPIO1_2</text>
<text x="225.1" y="17.5">TIMER4</text>
<text x="254.9" y="13.4">GPIO1_7</text>
<text x="254.9" y="15.5">GPIO1_3</text>
<text x="255.7" y="17.5">TIMER7</text>
<text x="33" y="23.6">J4-3</text>
<text x="225.1" y="19.5">TIMER5</text>
<text x="225.1" y="21.6">GPIO1_13</text>
<text x="225.1" y="23.6">EHRPWM2B</text>
<text x="254" y="21.6">GPIO1_12</text>
<text x="254" y="23.6">GPIO0_26</text>
<text x="255.7" y="19.5">TIMER6</text>
<text x="52.3" y="26.8" transform="rotate(-90 52.3 26.8)">2</text>
<text x="58.4" y="26.8" transform="rotate(-90 58.4 26.8)">2</text>
<text x="225.1" y="25.6">GPIO1_15</text>
<text x="225.1" y="27.7">GPIO0_27</text>
<text x="225.1" y="29.7">EHRPWM2A</text>
<text x="254" y="25.6">GPIO1_14</text>
<text x="254" y="29.7">GPIO1_31</text>
<text x="254.9" y="27.7">GPIO2_1</text>
<text x="52.3" y="32.3" transform="rotate(-90 52.3 32.3)">1</text>
<text x="53.2" y="31.9" transform="rotate(-90 53.2 31.9)">P$2P$1</text>
<text x="58.4" y="32.3" transform="rotate(-90 58.4 32.3)">1</text>
<text x="59.3" y="31.9" transform="rotate(-90 59.3 31.9)">P$2P$1</text>
<text x="225.1" y="31.7">GPIO1_30</text>
<text x="225.1" y="33.7">GPIO1_4</text>
<text x="225.1" y="35.8">GPIO1_0</text>
<text x="254" y="35.8">GPIO1_29</text>
<text x="254.9" y="31.7">GPIO1_5</text>
<text x="254.9" y="33.8">GPIO1_1</text>
<text x="225.1" y="37.8">GPIO2_22</text>
<text x="225.1" y="39.8">GPIO2_23</text>
<text x="225.1" y="41.9">UART5_CTSN</text>
<text x="250.9" y="41.9">UART5_RTSN</text>
<text x="254" y="37.8">GPIO2_24</text>
<text x="254" y="39.8">GPIO2_25</text>
<text x="225.1" y="43.9">UART4_RTSN</text>
<text x="225.1" y="45.9">UART4_CTSN</text>
<text x="225.1" y="48">UART5_TXD</text>
<text x="250.9" y="43.9">UART3_RTSN</text>
<text x="250.9" y="45.9">UART3_CTSN</text>
<text x="251.9" y="48">UART5_RXD</text>
<text x="137.7" y="53.2">4</text>
<text x="225.1" y="50">GPIO2_12</text>
<text x="225.1" y="52">GPIO2_10</text>
<text x="254" y="50">GPIO2_13</text>
<text x="254.1" y="52">GPIO2_11</text>
<text x="33" y="58.1">J3-1</text>
<text x="137.7" y="59.2">1</text>
<text x="137.7" y="57.2">2</text>
<text x="137.7" y="55.2">3</text>
<text x="225.1" y="54">GPIO2_8</text>
<text x="225.1" y="56.1">GPIO2_6</text>
<text x="254.9" y="54.1">GPIO2_9</text>
<text x="254.9" y="56.1">GPIO2_7</text>
<text x="33" y="60.1">J3-2</text>
<text x="225.1" y="64.2">GND</text>
<text x="258.2" y="64.2">GND</text>
<text x="33" y="66.2">J3-3</text>
<text x="52.3" y="69.4" transform="rotate(-90 52.3 69.4)">2</text>
<text x="58.4" y="69.4" transform="rotate(-90 58.4 69.4)">2</text>
<text x="225.1" y="66.2">VDD_3V3EXP</text>
<text x="225.1" y="68.3">VDD_5V</text>
<text x="225.1" y="70.3">SYS_5V</text>
<text x="251" y="66.2">VDD_3V3EXP</text>
<text x="255.3" y="68.3">VDD_5V</text>
<text x="255.6" y="70.3">SYS_5V</text>
<text x="52.3" y="75" transform="rotate(-90 52.3 75)">1</text>
<text x="53.2" y="74.6" transform="rotate(-90 53.2 74.6)">P$2P$1</text>
<text x="58.4" y="75" transform="rotate(-90 58.4 75)">1</text>
<text x="59.3" y="74.6" transform="rotate(-90 59.3 74.6)">P$2P$1</text>
<text x="225.1" y="72.3">PWR_BUT</text>
<text x="225.1" y="74.4">UART4_RXD</text>
<text x="225.1" y="76.4">UART4_TXD</text>
<text x="250.8" y="72.3">SYS_RESETN</text>
<text x="252.2" y="76.4">EHRPWM1A</text>
<text x="254" y="74.4">GPIO1_28</text>
<text x="150.4" y="79.6">31</text>
<text x="151.3" y="83.6">8</text>
<text x="156" y="80.4">RESETN</text>
<text x="165.3" y="82.5">HPLCOM</text>
<text x="165.7" y="80.5">HPLOUT</text>
<text x="176.3" y="79.6">19</text>
<text x="176.3" y="81.6">20</text>
<text x="176.3" y="83.6">22</text>
<text x="225.1" y="78.4">GPIO1_16</text>
<text x="225.1" y="80.4">I2C1_SCL</text>
<text x="225.1" y="82.5">I2C2_SCL</text>
<text x="252.2" y="78.4">EHRPWM1B</text>
<text x="254" y="80.5">I2C1_SDA</text>
<text x="254" y="82.5">I2C2_SDA</text>
<text x="151.3" y="85.6">9</text>
<text x="151.3" y="89.7">1</text>
<text x="156" y="84.5">SCL</text>
<text x="156" y="86.5">SDA</text>
<text x="165" y="84.5">HPRCOM</text>
<text x="165.4" y="86.5">HPROUT</text>
<text x="176.3" y="85.6">23</text>
<text x="176.3" y="89.7">29</text>
<text x="225.1" y="84.5">UART2_TXD</text>
<text x="225.1" y="86.5">GPIO1_17</text>
<text x="225.1" y="88.6">GPIO3_21</text>
<text x="251.9" y="84.5">UART2_RXD</text>
<text x="251.9" y="88.6">UART1_RXD</text>
<text x="252.1" y="86.5">UART1_TXD</text>
<text x="151.3" y="91.7">3</text>
<text x="151.3" y="93.8">2</text>
<text x="151.3" y="95.8">4</text>
<text x="156" y="90.6">MCLK</text>
<text x="156" y="92.6">WCLK</text>
<text x="156" y="94.7">BCLK</text>
<text x="162.4" y="92.6">RIGHT_ROM</text>
<text x="163" y="90.6">RIGHT_LOP</text>
<text x="164.1" y="94.7">LEFT_LOP</text>
<text x="176.3" y="91.7">30</text>
<text x="176.3" y="93.8">27</text>
<text x="176.3" y="95.8">28</text>
<text x="225.1" y="90.6">GPIO3_19</text>
<text x="225.1" y="92.6">SPI1_DO</text>
<text x="225.1" y="94.7">SPI1_SCLK</text>
<text x="253.9" y="94.7">VDD_ADC</text>
<text x="254" y="90.6">SPI1_CS0</text>
<text x="255.6" y="92.6">SPI1_DI</text>
<text x="150.4" y="101.9">25</text>
<text x="151.3" y="97.8">5</text>
<text x="156" y="96.7">DIN</text>
<text x="156" y="98.7">DOUT</text>
<text x="163.8" y="96.7">LEFT_LOM</text>
<text x="167.4" y="100.8">IM1LM</text>
<text x="167.9" y="98.7">IN1LP</text>
<text x="176.3" y="97.8">10</text>
<text x="176.3" y="99.9">11</text>
<text x="176.3" y="101.9">12</text>
<text x="225.1" y="96.7">AIN4</text>
<text x="225.1" y="98.7">AIN6</text>
<text x="225.1" y="100.8">AIN2</text>
<text x="252.6" y="96.7">GNDA_ADC</text>
<text x="258.2" y="98.7">AIN5</text>
<text x="258.2" y="100.8">AIN3</text>
<text x="24" y="102.8">IN OUT</text>
<text x="24" y="106.8">GND</text>
<text x="150.4" y="103.9">18</text>
<text x="150.4" y="105.9">24</text>
<text x="151.3" y="108">7</text>
<text x="156" y="102.8">AVDD_DAC</text>
<text x="156" y="104.8">DRVDD</text>
<text x="156" y="106.8">DRVDD2</text>
<text x="167.3" y="104.8">IN1RM</text>
<text x="167.6" y="102.8">IN1RP</text>
<text x="176.3" y="103.9">13</text>
<text x="225.1" y="102.8">AIN0</text>
<text x="225.1" y="104.8">CLKOUT2</text>
<text x="225.1" y="106.8">GND</text>
<text x="254.9" y="104.8">GPIO0_7</text>
<text x="258.2" y="102.8">AIN1</text>
<text x="258.2" y="106.9">GND</text>
<text x="24" y="110.9">EN</text>
<text x="28.1" y="110.9">BP</text>
<text x="150.4" y="110">32</text>
<text x="156" y="108.9">IOVDD</text>
<text x="156" y="110.9">DVDD</text>
<text x="169" y="112.9">IN2L</text>
<text x="176.3" y="112">14</text>
<text x="225.1" y="108.9">GND</text>
<text x="258.2" y="108.9">GND</text>
<text x="150.4" y="116.1">17</text>
<text x="150.4" y="118.1">26</text>
<text x="151.3" y="114.1">6</text>
<text x="156" y="115">DVSS</text>
<text x="156" y="117">AVSS_ADC</text>
<text x="156" y="119">AVSS_DAC</text>
<text x="168.7" y="119">IN2R</text>
<text x="176.3" y="118.1">16</text>
<text x="150" y="124.2">EP</text>
<text x="150.4" y="120.2">21</text>
<text x="156" y="121.1">DRVSS</text>
<text x="156" y="125.1">PAD</text>
<text x="165.6" y="123.1">MICBIAS</text>
<text x="176.3" y="122.2">15</text>
</g>
<g font-size="1.4" fill="#808080">
<text x="273" y="35.7">AMP_SH//2.??</text>
<text x="157" y="56">SHUTDOWN_REQ/</text>
<text x="41.1" y="60.5">AUDIO_INL</text>
<text x="40.9" y="66.6">AUDIO_INR</text>
<text x="204.9" y="70.2">+5V_SYS/1.??</text>
<text x="273" y="70.2">+5V_SYS/1.??</text>
<text x="210" y="76.3">P9_13</text>
<text x="210.1" y="74.3">P9_11</text>
<text x="199.9" y="80.3">SPI_DAC_SYNC//1.??</text>
<text x="201.2" y="78.3">SPI_ADC_CNV/1.??</text>
<text x="273" y="80.3">SPI_MOSI/1.??</text>
<text x="201" y="86.4">SPI_DAC_CLR//1.??</text>
<text x="204.4" y="84.4">SPI_MISO/1.??</text>
<text x="273" y="84.4">SPI_SCK/1.??</text>
<text x="273" y="86.4">I2C1_SCL/4.??</text>
<text x="273" y="88.5">I2C1_SDA/4.??</text>
<text x="201.7" y="90.5">SHUTDOWN_REQ/</text>
</g>
</svg>
